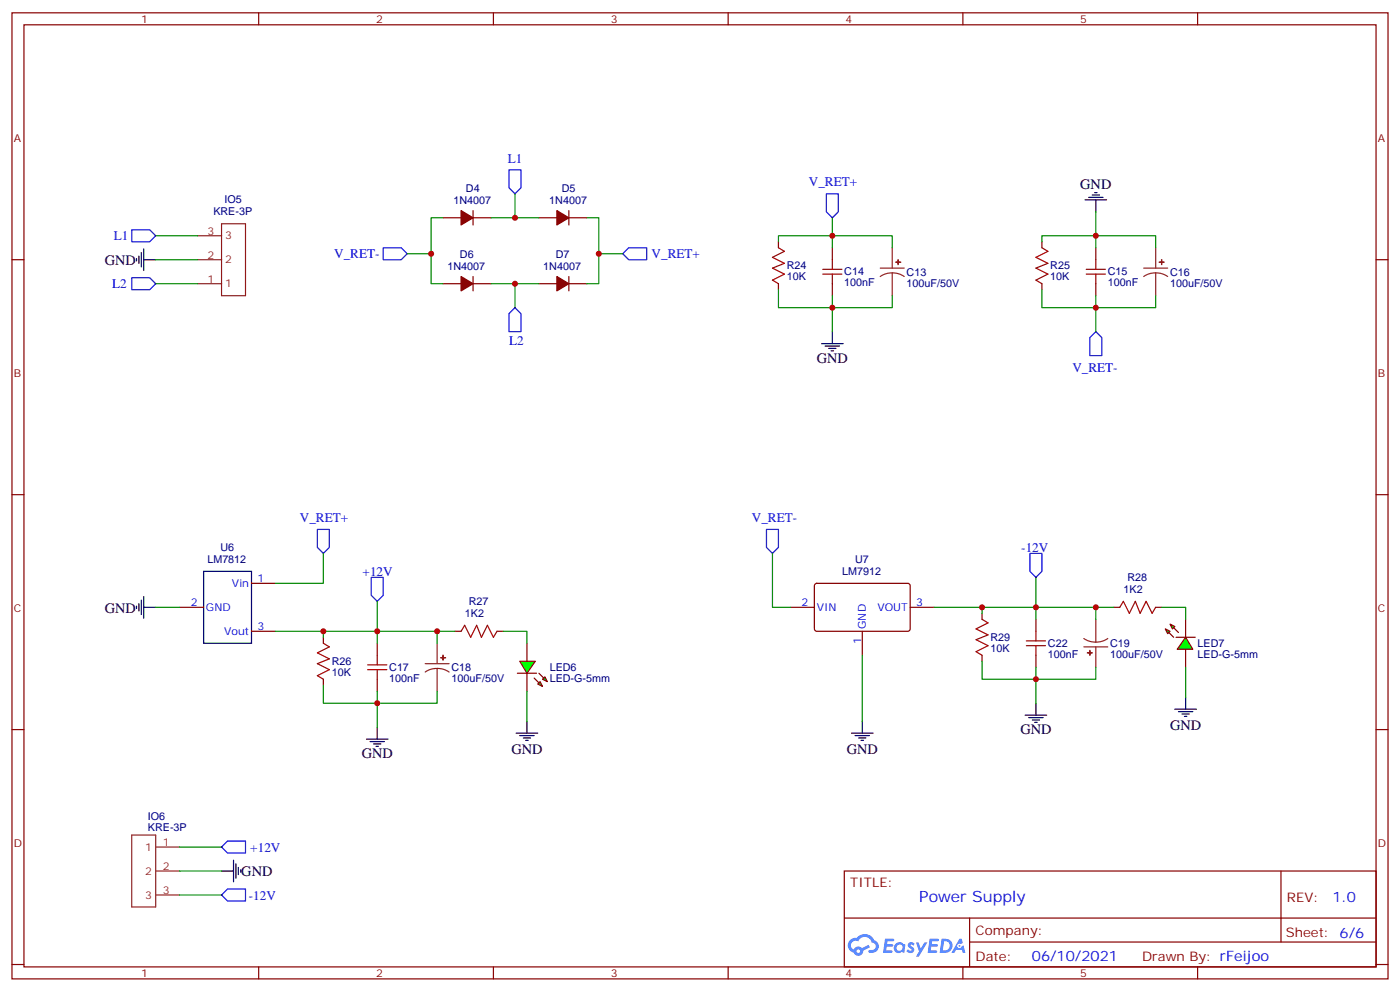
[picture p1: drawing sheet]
<svg xmlns="http://www.w3.org/2000/svg" width="412mm" height="292mm" viewBox="0 0 412 292" stroke-linecap="round" stroke-linejoin="round" font-family="sans-serif">
<g fill="none" stroke="#870000" stroke-width=".35">
<path d="M3.5 3.8h405.4v284.3h-405.4zM7.1 7.3h398.2v277.3h-398.2zM76.2 3.8v3.5M145.3 3.8v3.5M214.5 3.8v3.5M283.6 3.8v3.5M352.8 3.8v3.5M3.5 76.4h3.6M405.3 76.4h3.6M3.5 145.6h3.6M405.3 145.6h3.6M3.5 214.7h3.6"/>
<path d="M405.3 214.7h3.6M248.7 256.4h156.6v28.2h-156.6zM377.3 256.4v20.9M248.7 270.2h156.5M285.6 277.3h119.6M285.6 270.2v14.1M3.5 283.9h3.6M76.2 284.6v3.5M145.3 284.6v3.5M214.5 284.6v3.5M283.6 284.6v3.5M352.8 284.6v3.5"/>
<path d="M405.3 283.9h3.6"/>
</g>
<g fill="#5487ff">
<path d="M267.7 277.5a1.22 1.22 0 0 1 1.7 .3l-.4 .6a.47 .47 0 0 0-.3-.4 .47 .47 0 0 0-.5 .2l.1 .2a1.14 1.14 0 0 1 .8 1.7 1.14 1.14 0 0 1-1.9 0l-.2-.2 .5-.5 .7 .4a.29 .29 0 0 0 .3-.2 .29 .29 0 0 0-.2-.4 1.04 1.04 0 0 1-.6-1.7z"/>
<path d="M260.7 276.3h2.4l.3 .2-.2 .5h-1.8l-.1 .9h1.5l.3 .4-.3 .3h-1.6l-.2 1.1 1.7 .1 .2 .3-.2 .3h-2.6z"/>
<path d="M273.8 276.3h2.4l.3 .2-.1 .5h-1.8l-.2 .9h1.6l.3 .4-.4 .3h-1.6l-.1 1.1 1.7 .1 .2 .3-.2 .3h-2.6z"/>
<path d="M282.6 276.3h.7l.3 1.2-.6 .4a.69 .69 0 0 0-1 .2 .69 .69 0 0 0 .4 1 .69 .69 0 0 0 .9-.6l.5-.3 .6 2.2h-.8l-.2-.8h-1.8l-.5 .8h-.8z"/>
<path d="M269.8 277.4h.8l.6 1.8 1.1-1.8h.9l-2.6 4.2h-.8l.9-1.6z"/>
<path d="M277.4 276.3l-.6 4.1h1.3a2.11 2.11 0 0 0 2.5-2.1 2.11 2.11 0 0 0-2.5-2zM278.1 277a1.39 1.39 0 0 1 1.7 1.4 1.39 1.39 0 0 1-1.8 1.3h-.3z"/>
<path d="M263.7 277.9a1.54 1.54 0 0 0-.1 2.2 1.54 1.54 0 0 0 2.2 .1l.6 .2 .3-2.3-.2-.2h-.4a1.49 1.49 0 0 0-2.4 0zM264 278.9a.94 .94 0 0 1 1.8 0 .94 .94 0 0 1-1.8 0z"/>
<path d="M250.4 276.7a2.18 2.18 0 0 0 1.1 3.7 1.44 1.44 0 0 0 1.6 .9 1.44 1.44 0 0 0 1.2-1.5l2-1-.5-.7-1.9 .9a1.47 1.47 0 0 0-2.4 .5 1.39 1.39 0 0 1-.7-2 1.39 1.39 0 0 1 2-.4 2.12 2.12 0 0 1 2.2-1.3 2.12 2.12 0 0 1 1.9 1.7 1.14 1.14 0 0 1 1.1 1.4 1.14 1.14 0 0 1-1.7 .7 .43 .43 0 0 0-.5 .4 .43 .43 0 0 0 .4 .5 1.98 1.98 0 0 0 2.5-1.3 1.98 1.98 0 0 0-1.2-2.5 3.1 3.1 0 0 0-5.3-.7l-.9 .1zM252.3 280a.55 .55 0 0 1 1.1 0 .55 .55 0 0 1-1.1 0z"/>
<circle cx="282.6" cy="278.4" r=".26"/>
</g>
<g fill="none" stroke="#8c2424" stroke-width=".35">
<path d="M58.2 76.4h7.1M58.2 69.4h7.1M65.3 65.9h7v21.1h-7zM259.3 78.9h7M262.8 72.9v6M336.9 78.9h7.1M340.4 72.9v6M58.2 83.5h7.1M262.8 80.3l-1.8 .3-1.7 .8M262.8 80.3l1.9 .3 1.6 .8M262.8 80.3v6.7M340.4 80.3l-1.8 .3-1.7 .8"/>
<path d="M340.4 80.3l1.9 .3 1.7 .8M340.4 80.3v6.7M125.2 195.3h7.1M128.8 196.7l-1.9 .3-1.7 .8M128.8 196.7l1.8 .3 1.7 .8M128.8 189.3v6M128.8 196.7v6.7"/>
</g>
<g fill="none" stroke="#870000" stroke-width=".35">
<path d="M130.5 64.1h5.3M139.3 62v4.2M139.3 64.1h5.3M158.7 64.1h5.3M167.6 64.1h5.3M167.6 62v4.2M229.3 71.2v1.7M245.2 72.9v3.5M306.9 71.2v1.7M322.8 72.9v3.5M130.5 83.5h5.3M139.3 81.4v4.2"/>
<path d="M139.3 83.5h5.3M158.7 83.5h5.3M167.6 81.4v4.2M167.6 83.5h5.3M229.3 83.5v1.8M245.2 83.5v3.5M306.9 83.5v1.8M322.8 83.5v3.5M52.9 178.8h7.1M74.1 171.7h7M74.1 185.8h7M95.2 187.6v1.7"/>
<path d="M95.2 199.9v1.8M111.1 189.3v3.6M111.1 199.9v3.5M134.1 185.8h1.7M146.4 185.8h1.8M155.2 189.3v5.3M155.2 198.2v5.2"/>
</g>
<g fill="#870000" stroke="#870000" stroke-width=".35">
<path d="M135.8 62l3.5 2.1-3.5 2.1z"/>
<path d="M164 62l3.6 2.1-3.6 2.1z"/>
<path d="M135.8 81.4l3.5 2.1-3.5 2.1z"/>
<path d="M164 81.4l3.6 2.1-3.6 2.1z"/>
</g>
<g fill="#8c2424" stroke="#8c2424" stroke-width=".35">
<path d="M263.9 77.2h1.4z"/>
<path d="M264.5 76.4l.1 1.5z"/>
<path d="M341.5 77.2h1.4z"/>
<path d="M342.2 76.4v1.5z"/>
<path d="M129.8 193.6h1.4z"/>
<path d="M130.5 192.9v1.4z"/>
</g>
<g fill="none" stroke="#a10000" stroke-width=".35">
<path d="M229.3 72.9l1.8 1.1-3.6 1.7 3.6 1.8-3.6 1.4 3.6 1.8-3.6 1.7 1.8 1.1M242.4 79.3h5.6M245.2 76.4v2.9M306.9 72.9l1.8 1.1-3.5 1.7 3.5 1.8-3.5 1.4 3.5 1.8-3.5 1.7 1.7 1.1M320 79.3h5.6M322.8 76.4v2.9M242.4 80.7h5.6M245.2 80.7v2.8M320 80.7h5.6M322.8 80.7v2.8M95.2 189.3l1.8 1.1-3.5 1.8 3.5 1.7-3.5 1.4 3.5 1.8-3.5 1.8 1.7 1M108.3 195.7h5.6"/>
<path d="M108.3 197.1h5.6M111.1 192.9v2.8M111.1 197.1v2.8M135.8 185.8l1.1-1.8 1.7 3.6 1.8-3.6 1.4 3.6 1.8-3.6 1.7 3.6 1.1-1.8"/>
</g>
<path d="M60 168.2h14.1v21.1h-14.1z" fill="none" stroke="#000" stroke-width=".35"/>
<g fill="#0f0" stroke="#870000" stroke-width=".35">
<path d="M159.1 200.6l.7 1.4-1.4-.7z"/>
<path d="M159.8 199.9l.7-.7 .7 1.4z"/>
</g>
<g fill="#870000" stroke="#870000" stroke-width=".35">
<path d="M157.3 199.6l1.4 1.4z"/>
<path d="M158.7 198.2l1.5 1.4z"/>
</g>
<path d="M152.4 198.2h5.6z" fill="#f00" stroke="#870000" stroke-width=".35"/>
<path d="M153.1 194.6h4.6l-2.5 3.6z" fill="#0f0" stroke="#870000" stroke-width=".35"/>
<path d="M232.8 178.8h7.1M240.1 171.9l.5-.2 27.1 .1 .4 .6-.1 13-.6 .4-27.1-.1-.4-.6v-12.7zM268.1 178.8h7.1M254 185.8v7.1M349.2 182.3v5.3M349.2 191.1v5.3" fill="none" stroke="#870000" stroke-width=".35"/>
<g fill="#0f0" stroke="#870000" stroke-width=".35">
<path d="M344.7 183.7l1.4 .7-.7 .7z"/>
<path d="M343.3 185.1l1.4 .7-.7 .7z"/>
</g>
<g fill="#870000" stroke="#870000" stroke-width=".35">
<path d="M345.7 184.7l1.4 1.5z"/>
<path d="M344.3 186.2l1.4 1.4z"/>
</g>
<path d="M346.4 187.6h5.7z" fill="#f00" stroke="#870000" stroke-width=".35"/>
<path d="M349.2 187.6l2.2 3.5h-4.6z" fill="#0f0" stroke="#870000" stroke-width=".35"/>
<path d="M329.8 178.8l1.1-1.8 1.8 3.5 1.7-3.5 1.4 3.5 1.8-3.5 1.8 3.5 1-1.7M289.3 182.3l1.7 1-3.5 1.8 3.5 1.8-3.5 1.4 3.5 1.7-3.5 1.8 1.8 1.1M302.3 188.6h5.7M302.3 190h5.7M305.2 185.8v2.8M305.2 190v2.9" fill="none" stroke="#a10000" stroke-width=".35"/>
<path d="M328.1 178.8h1.7M340.4 178.8h1.8M289.3 180.5v1.8M289.3 192.9v1.7M305.2 182.3v3.5M305.2 192.9v3.5" fill="none" stroke="#870000" stroke-width=".35"/>
<path d="M319.3 187.9l1.6 .8 1.9 .3M319.3 190.4h7M322.8 182.3v6.7M322.8 190.4v6M326.3 187.9l-1.7 .8-1.8 .3M38.8 245.8h7.1v21.1h-7.1zM45.9 249.3h7M45.9 256.4h7M45.9 263.4h7" fill="none" stroke="#8c2424" stroke-width=".35"/>
<g fill="#8c2424" stroke="#8c2424" stroke-width=".35">
<path d="M320.3 192.1l1.4 .1z"/>
<path d="M321 191.5l.1 1.4z"/>
</g>
<g fill="none" stroke="#00f" stroke-width=".35">
<path d="M149.9 50h3.6v5.3l-1.8 1.7-1.8-1.7zM243.4 57h3.5v5.3l-1.7 1.8-1.8-1.8zM38.8 67.6h5.3l1.8 1.8-1.8 1.8h-5.3zM112.9 72.9h5.3l1.7 1.8-1.7 1.7h-5.3zM183.4 74.7l1.8-1.8h5.3v3.5h-5.3zM38.8 81.7h5.3l1.8 1.8-1.8 1.8h-5.3zM151.7 90.6l1.8 1.7v5.3h-3.6v-5.3zM322.8 97.6l1.8 1.8v5.3h-3.6v-5.3zM93.5 155.8h3.5v5.3l-1.8 1.8-1.7-1.8zM225.8 155.8h3.5v5.3l-1.8 1.8-1.7-1.8zM109.4 169.9h3.5v5.3l-1.8 1.8-1.7-1.8zM303.4 162.9h3.5v5.3l-1.7 1.7-1.8-1.7z"/>
<path d="M65.3 249.3l1.7-1.8h5.3v3.6h-5.3zM65.3 263.4l1.7-1.7h5.3v3.5h-5.3z"/>
</g>
<g fill="none" stroke="#000" stroke-width=".35">
<path d="M319.6 58.8h6.4M320.7 58.1h4.2M321.7 57.4h2.1M322.4 56.7h.7M322.8 58.8v3.5M40.2 76.1v.7M40.9 75.4v2.1M41.6 74.3v4.3M42.3 76.4h3.6M42.3 73.3v6.3M245.2 97.6v3.5M242 101.1h6.4"/>
<path d="M243.1 101.8h4.2M244.1 102.6h2.1M244.8 103.3h.7M40.2 178.4v.7M40.9 177.7v2.1M41.6 176.6v4.3M42.3 175.6v6.3M42.3 178.8h3.6M107.9 217.6h6.4M109 218.3h4.2M110.1 219h2.1M110.8 219.7h.7"/>
<path d="M111.1 214v3.6M152 215.8h6.4M153.1 216.5h4.2M154.2 217.2h2.1M154.9 217.9h.7M155.2 212.3v3.5M250.8 215.8h6.4M251.9 216.5h4.2M252.9 217.2h2.2M253.6 217.9h.8M254 212.3v3.5M302 210.5h6.3"/>
<path d="M303 211.2h4.3M304.1 211.9h2.1M304.8 212.6h.7M305.2 207v3.5M346.1 208.7h6.3M347.1 209.4h4.3M348.2 210.1h2.1M348.9 210.9h.7M349.2 205.2v3.5M65.3 256.4h3.5M68.8 253.2v6.3M69.5 254.2v4.3"/>
<path d="M70.2 255.3v2.1M70.9 256v.7"/>
</g>
<g fill="none" stroke="#008700" stroke-width=".35">
<path d="M151.7 57v7.1M45.9 69.4h12.3M45.9 76.4h12.3M119.9 74.7h7.1M130.5 64.1h-3.5v19.4h3.5M144.6 64.1h14.1M172.9 64.1h3.5v19.4h-3.5M176.4 74.7h7M245.2 72.9v-3.5h17.6v3.5M245.2 64.1v5.3h-15.9v1.8M322.8 62.3v7.1h-15.9v1.8M322.8 72.9v-3.5h17.6v3.5"/>
<path d="M45.9 83.5h12.3M144.6 83.5h14.1M151.7 83.5v7.1M229.3 85.3v5.3h15.9v7M245.2 87v3.6h17.6v-3.6M306.9 85.3v5.3h15.9v7M322.8 87v3.6h17.6v-3.6M45.9 178.8h7M95.2 162.9v8.8h-14.1M111.1 177v8.8h-15.9v1.8M227.5 162.9v15.9h5.3M275.2 178.8h14.1"/>
<path d="M305.2 169.9v8.9h-15.9v1.7M322.8 178.8h5.3M342.2 178.8h7v3.5M81.1 185.8h14.1M111.1 189.3v-3.5h17.7v3.5M128.8 185.8h5.3M148.2 185.8h7v3.5M254 192.9v19.4M289.3 194.6v5.3h15.9v7.1M305.2 182.3v-3.5h17.6v3.5M305.2 196.4v3.5h17.6v-3.5M349.2 196.4v8.8"/>
<path d="M95.2 201.7v5.3h15.9v7M111.1 203.4v3.6h17.7v-3.6M155.2 203.4v8.9M52.9 249.3h12.4M52.9 256.4h12.4M52.9 263.4h12.4"/>
</g>
<g fill="#c00">
<circle cx="151.7" cy="83.5" r=".88"/>
<circle cx="151.7" cy="64.1" r=".88"/>
<circle cx="127" cy="74.7" r=".88"/>
<circle cx="176.4" cy="74.7" r=".88"/>
<circle cx="245.2" cy="69.4" r=".88"/>
<circle cx="245.2" cy="90.6" r=".88"/>
<circle cx="322.8" cy="90.6" r=".88"/>
<circle cx="322.8" cy="69.4" r=".88"/>
<circle cx="111.1" cy="207" r=".88"/>
<circle cx="111.1" cy="185.8" r=".88"/>
<circle cx="95.3" cy="185.8" r=".88"/>
<circle cx="128.8" cy="185.8" r=".88"/>
<circle cx="322.8" cy="178.8" r=".88"/>
<circle cx="289.3" cy="178.8" r=".88"/>
<circle cx="305.2" cy="178.8" r=".88"/>
<circle cx="305.2" cy="199.9" r=".88"/>
</g>
<text font-size="4.6" fill="#00f" x="270.8" y="265.4">Power Supply</text>
<g font-size="4.2">
<text x="318.2" y="55.7">GND</text>
<text x="30.9" y="78">GND</text>
<text x="240.6" y="106.8">GND</text>
<text x="30.9" y="180.3">GND</text>
<text x="344.7" y="215">GND</text>
<text x="300.6" y="216.1">GND</text>
<text x="106.5" y="223.2">GND</text>
<text x="150.6" y="222">GND</text>
<text x="249.4" y="222">GND</text>
<text x="71.1" y="257.9">GND</text>
</g>
<g font-size="4.2" fill="#00f">
<text x="392.5" y="265.6">1.0</text>
<text x="304" y="283">06/10/2021</text>
</g>
<g font-size="3.9" fill="#00f">
<text x="149.6" y="47.8">L1</text>
<text x="238.3" y="54.9">V_RET+</text>
<text x="33.5" y="70.6">L1</text>
<text x="98.5" y="76.1">V_RET-</text>
<text x="191.9" y="76.1">V_RET+</text>
<text x="33.1" y="84.7">L2</text>
<text x="150" y="101.6">L2</text>
<text x="315.9" y="109.6">V_RET-</text>
<text x="88.3" y="153.7">V_RET+</text>
<text x="221.5" y="153.7">V_RET-</text>
<text x="300.8" y="162.5">-12V</text>
<text x="106.8" y="169.5">+12V</text>
<text x="73.7" y="250.8">+12V</text>
<text x="73.3" y="264.9">-12V</text>
</g>
<g font-size="3.9" fill="#800">
<text x="250.5" y="260.9">TITLE:</text>
<text x="379.1" y="265.6">REV:</text>
<text x="287.4" y="275.1">Company:</text>
<text x="378.7" y="275.8">Sheet: 6/6</text>
<text x="287.4" y="282.8">Date:</text>
<text x="336.4" y="282.9">Drawn By: rFeijoo</text>
</g>
<g font-size="3.2" fill="#800">
<text x="41.6" y="6.8">1</text>
<text x="110.8" y="6.8">2</text>
<text x="179.9" y="6.8">3</text>
<text x="249.1" y="6.8">4</text>
<text x="318.2" y="6.8">5</text>
<text x="4.1" y="41.9">A</text>
<text x="405.9" y="41.9">A</text>
<text x="4.1" y="111">B</text>
<text x="405.9" y="111">B</text>
<text x="4.1" y="180.2">C</text>
<text x="405.9" y="180.2">C</text>
<text x="4.1" y="249.3">D</text>
<text x="405.9" y="249.3">D</text>
<text x="41.6" y="287.6">1</text>
<text x="110.8" y="287.6">2</text>
<text x="179.9" y="287.6">3</text>
<text x="249.1" y="287.6">4</text>
<text x="318.2" y="287.6">5</text>
</g>
<g font-size="3.2" fill="#000080">
<text x="66.1" y="59.9">IO5</text>
<text x="133.6" y="60">1N4007</text>
<text x="137.2" y="56.5">D4</text>
<text x="161.8" y="60">1N4007</text>
<text x="165.5" y="56.5">D5</text>
<text x="62.8" y="63.4">KRE-3P</text>
<text x="135.5" y="75.9">D6</text>
<text x="163.7" y="75.9">D7</text>
<text x="131.8" y="79.4">1N4007</text>
<text x="160" y="79.4">1N4007</text>
<text x="231.8" y="82.4">10K</text>
<text x="231.8" y="79.3">R24</text>
<text x="248.7" y="81">C14</text>
<text x="267.1" y="81.1">C13</text>
<text x="309.4" y="82.4">10K</text>
<text x="309.4" y="79.3">R25</text>
<text x="326.3" y="81">C15</text>
<text x="344.7" y="81.1">C16</text>
<text x="248.7" y="84.2">100nF</text>
<text x="267.1" y="84.4">100uF/50V</text>
<text x="326.3" y="84.2">100nF</text>
<text x="344.7" y="84.4">100uF/50V</text>
<text x="61.1" y="165.8">LM7812</text>
<text x="64.9" y="162.3">U6</text>
<text x="251.9" y="165.8">U7</text>
<text x="248.1" y="169.3">LM7912</text>
<text x="332.1" y="171.1">R28</text>
<text x="138.1" y="178.2">R27</text>
<text x="331" y="174.6">1K2</text>
<text x="137" y="181.7">1K2</text>
<text x="291.7" y="191.8">10K</text>
<text x="291.7" y="188.6">R29</text>
<text x="308.7" y="190.4">C22</text>
<text x="327" y="190.5">C19</text>
<text x="352.8" y="190.5">LED7</text>
<text x="97.7" y="195.7">R26</text>
<text x="114.7" y="197.4">C17</text>
<text x="133" y="197.6">C18</text>
<text x="161.9" y="197.6">LED6</text>
<text x="308.7" y="193.6">100nF</text>
<text x="327" y="193.8">100uF/50V</text>
<text x="352.8" y="193.8">LED-G-5mm</text>
<text x="97.7" y="198.9">10K</text>
<text x="114.7" y="200.6">100nF</text>
<text x="133" y="200.8">100uF/50V</text>
<text x="161.9" y="200.8">LED-G-5mm</text>
<text x="43.6" y="244.7">KRE-3P</text>
<text x="43.6" y="241.5">IO6</text>
</g>
<g font-size="3.2" fill="#8d2323">
<text x="61.1" y="69">3</text>
<text x="66.3" y="70.4">3</text>
<text x="61.1" y="76.1">2</text>
<text x="66.3" y="77.5">2</text>
<text x="61.1" y="83.1">1</text>
<text x="66.3" y="84.6">1</text>
<text x="42.8" y="250.4">1</text>
<text x="48" y="249">1</text>
<text x="42.8" y="257.4">2</text>
<text x="48" y="256">2</text>
<text x="48" y="263.1">3</text>
<text x="42.8" y="264.5">3</text>
</g>
<g font-size="3.2" fill="#00f">
<text x="68.3" y="172.8">Vin</text>
<text x="75.8" y="171.3">1</text>
<text x="56.2" y="178.4">2</text>
<text x="60.7" y="179.8">GND</text>
<text x="236.1" y="178.4">2</text>
<text x="240.6" y="179.8">VIN</text>
<text x="258.5" y="179.8">VOUT</text>
<text x="269.9" y="178.4">3</text>
<text x="75.8" y="185.5">3</text>
<text x="255.1" y="185.1" transform="rotate(-90 255.1 185.1)">GND</text>
<text x="66" y="186.9">Vout</text>
<text x="253.6" y="189.6" transform="rotate(-90 253.6 189.6)">1</text>
</g>
</svg>
